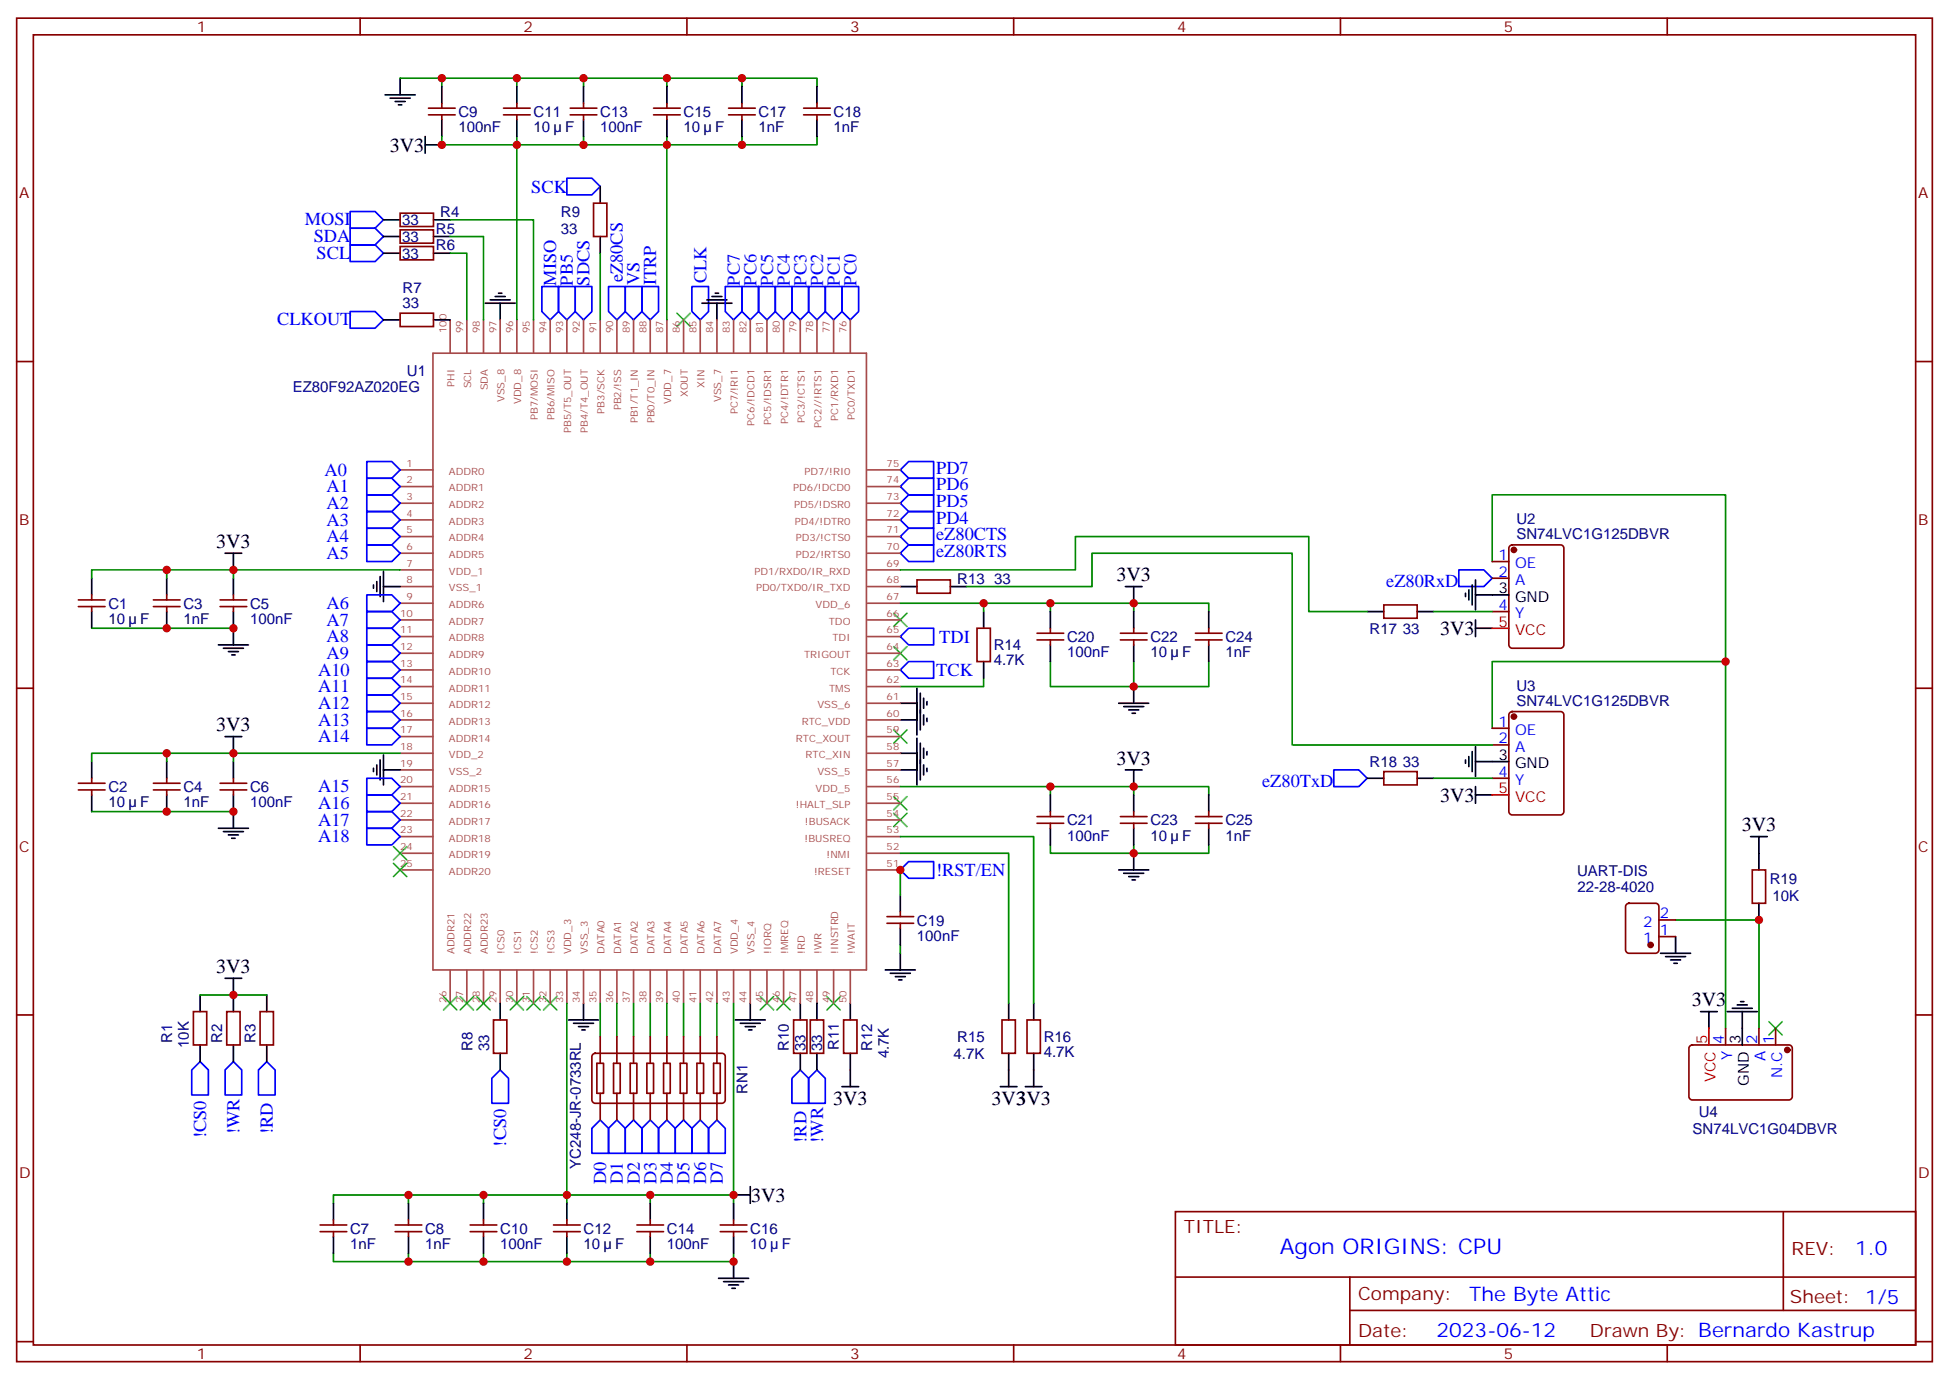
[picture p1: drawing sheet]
<svg xmlns="http://www.w3.org/2000/svg" width="412mm" height="292mm" viewBox="0 0 412 292" stroke-linecap="round" stroke-linejoin="round" font-family="sans-serif">
<g fill="none" stroke="#870000" stroke-width=".35">
<path d="M3.5 3.8h405.4v284.4h-405.4zM7.1 7.4h398.2v277.3h-398.2zM76.2 3.8v3.6M145.3 3.8v3.6M214.5 3.8v3.6M283.6 3.8v3.6M352.8 3.8v3.6M90.7 24.3h5.6M90.7 22.9h5.6M93.5 21.8v1.1M93.5 24.3v1.1M106.5 24.3h5.7"/>
<path d="M106.5 22.9h5.7M109.4 21.8v1.1M109.4 24.3v1.1M120.6 24.3h5.7M120.6 22.9h5.7M123.5 21.8v1.1M123.5 24.3v1.1M138.3 24.3h5.6M138.3 22.9h5.6M141.1 21.8v1.1M141.1 24.3v1.1M154.2 24.3h5.6"/>
<path d="M154.2 22.9h5.6M157 21.8v1.1M157 24.3v1.1M170 24.3h5.7M170 22.9h5.7M172.9 21.8v1.1M172.9 24.3v1.1M84.7 45.1h7v2.8h-7zM84.7 48.6h7v2.9h-7zM84.7 52.2h7v2.8h-7zM125.6 43h2.8v7.1h-2.8zM3.5 76.5h3.6"/>
<path d="M84.7 66.3h7v2.8h-7zM405.3 76.5h3.6M315.7 118.9h3.6M319.5 115.5l.5-.2h10.2a.71 .71 0 0 1 .7 .7v20.5a.76 .76 0 0 1-.7 .7h-10.2a.76 .76 0 0 1-.7-.7v-20.5zM16.6 128.4h5.6M16.6 127h5.6M19.4 125.9v1.1M19.4 128.4v1M32.5 128.4h5.6M32.5 127h5.6M35.3 125.9v1.1M35.3 128.4v1"/>
<path d="M46.6 128.4h5.6M46.6 127h5.6M49.4 125.9v1.1M49.4 128.4v1M194 122.7h7.1v2.9h-7.1zM206.7 133h2.8v7h-2.8zM219.4 135.4h5.7M219.4 134h5.7M222.2 133v1M222.2 135.4v1.1M237.1 135.4h5.6M237.1 134h5.6"/>
<path d="M239.9 133v1M239.9 135.4v1.1M252.9 135.4h5.7M252.9 134h5.7M255.8 133v1M255.8 135.4v1.1M292.8 128h7.1v2.8h-7.1zM315.7 122.4h3.6M315.7 129.4h3.6M3.5 145.7h3.6M315.7 154.1h3.6M315.7 157.7h3.6"/>
<path d="M319.5 150.8l.5-.2h10.2a.71 .71 0 0 1 .7 .7v20.5a.76 .76 0 0 1-.7 .7h-10.2a.76 .76 0 0 1-.7-.7v-20.5zM405.3 145.7h3.6M16.6 167.2h5.6M16.6 165.8h5.6M19.4 164.7v1.1M19.4 167.2v1M32.5 167.2h5.6M32.5 165.8h5.6M35.3 164.7v1.1M35.3 167.2v1M46.6 167.2h5.6M46.6 165.8h5.6"/>
<path d="M49.4 164.7v1.1M49.4 167.2v1M219.4 174.2h5.7M219.4 172.8h5.7M222.2 171.8v1M222.2 174.2v1.1M237.1 174.2h5.6M237.1 172.8h5.6M239.9 171.8v1M239.9 174.2v1.1M252.9 174.2h5.7M252.9 172.8h5.7"/>
<path d="M255.8 171.8v1M255.8 174.2v1.1M292.8 163.3h7.1v2.8h-7.1zM315.7 164.7h3.6M187.7 195.4h5.6M187.7 194h5.6M190.5 192.9v1.1M190.5 195.4v1.1M344.2 191.4l.5-.2h5.6a.71 .71 0 0 1 .7 .7v9.1a.76 .76 0 0 1-.7 .8h-5.6a.76 .76 0 0 1-.7-.8v-9.1zM351 198.2h3.5M351 194.7h3.5M370.8 184.1h2.8v7.1h-2.8z"/>
<path d="M3.5 214.8h3.6M40.9 214.1h2.8v7.1h-2.8zM48 214.1h2.8v7.1h-2.8zM55 214.1h2.9v7.1h-2.9zM104.4 215.9h2.8v7h-2.8zM127 219.4v5.6M130.5 219.4v5.6M134.1 219.4v5.6M137.6 219.4v5.6M141.1 219.4v5.6M144.6 219.4v5.6M148.2 219.4v5.6"/>
<path d="M151.7 219.4v5.6M167.9 215.9h2.8v7h-2.8zM171.4 215.9h2.9v7h-2.9zM178.5 215.9h2.8v7h-2.8zM212 215.9h2.8v7h-2.8zM217.3 215.9h2.8v7h-2.8zM365.1 217.6v3.6M372.2 217.6v3.6M375.7 217.6v3.6M405.3 214.8h3.6M125.5 223.1l.4-.2h26.9a.71 .71 0 0 1 .7 .7v9.2a.76 .76 0 0 1-.7 .7h-26.9a.76 .76 0 0 1-.7-.7v-9.2zM126.3 225h1.4v6.4h-1.4z"/>
<path d="M127 231.4v5.6M129.8 225h1.4v6.4h-1.4zM130.5 231.4v5.6M133.3 225h1.5v6.4h-1.5zM134.1 231.4v5.6M136.9 225h1.4v6.4h-1.4zM137.6 231.4v5.6M140.4 225h1.4v6.4h-1.4zM141.1 231.4v5.6M143.9 225h1.4v6.4h-1.4zM144.6 231.4v5.6M147.5 225h1.4v6.4h-1.4z"/>
<path d="M148.2 231.4v5.6M151 225h1.4v6.4h-1.4zM151.7 231.4v5.6M357.6 221.4l.5-.2h20.4a.71 .71 0 0 1 .7 .7v10.2a.76 .76 0 0 1-.7 .7h-20.4a.76 .76 0 0 1-.7-.7v-10.2zM67.7 259.3h5.7M70.6 258.2v1.1M83.6 259.3h5.7M86.4 258.2v1.1M99.5 259.3h5.6M102.3 258.2v1.1M117.1 259.3h5.7M119.9 258.2v1.1"/>
<path d="M134.8 259.3h5.6M137.6 258.2v1.1M152.4 259.3h5.6M155.2 258.2v1.1M248.7 256.4h156.6v28.3h-156.6zM377.3 256.5v20.8M67.7 260.7h5.7M70.6 260.7v1M83.6 260.7h5.7M86.4 260.7v1M99.5 260.7h5.6M102.3 260.7v1"/>
<path d="M117.1 260.7h5.7M119.9 260.7v1M134.8 260.7h5.6M137.6 260.7v1M152.4 260.7h5.6M155.2 260.7v1M248.7 270.3h156.5M285.6 277.3h119.6M285.6 270.3v14.1M3.5 284h3.6M76.2 284.7v3.5M145.3 284.7v3.5"/>
<path d="M214.5 284.7v3.5M283.6 284.7v3.5M352.8 284.7v3.5M405.3 284h3.6"/>
</g>
<g fill="none" stroke="#00f" stroke-width=".35">
<path d="M119.9 37.7h5.3l1.8 1.8-1.8 1.7h-5.3zM74.1 44.8h5.3l1.7 1.7-1.7 1.8h-5.3zM74.1 51.8h5.3l1.7 1.8-1.7 1.8h-5.3zM74.1 48.3h5.3l1.7 1.8-1.7 1.7h-5.3zM74.1 65.9h5.3l1.7 1.8-1.7 1.8h-5.3zM114.7 60.6h3.5v5.3l-1.8 1.8-1.7-1.8zM118.2 60.6h3.5v5.3l-1.8 1.8-1.7-1.8zM121.7 60.6h3.5v5.3l-1.7 1.8-1.8-1.8zM128.8 60.6h3.5v5.3l-1.8 1.8-1.7-1.8zM132.3 60.6h3.5v5.3l-1.7 1.8-1.8-1.8zM135.8 60.6h3.5v5.3l-1.7 1.8-1.8-1.8zM146.4 60.6h3.5v5.3l-1.7 1.8-1.8-1.8z"/>
<path d="M153.5 60.6h3.5v5.3l-1.8 1.8-1.7-1.8zM157 60.6h3.5v5.3l-1.8 1.8-1.7-1.8zM160.5 60.6h3.5v5.3l-1.7 1.8-1.8-1.8zM164 60.6h3.6v5.3l-1.8 1.8-1.8-1.8zM167.6 60.6h3.5v5.3l-1.8 1.8-1.7-1.8zM171.1 60.6h3.5v5.3l-1.7 1.8-1.8-1.8zM174.6 60.6h3.6v5.3l-1.8 1.8-1.8-1.8zM178.2 60.6h3.5v5.3l-1.8 1.8-1.7-1.8zM77.6 97.7h5.3l1.8 1.7-1.8 1.8h-5.3zM190.5 99.4l1.8-1.7h5.3v3.5h-5.3zM77.6 115.3h5.3l1.8 1.8-1.8 1.8h-5.3zM77.6 111.8h5.3l1.8 1.8-1.8 1.7h-5.3z"/>
<path d="M77.6 108.3h5.3l1.8 1.7-1.8 1.8h-5.3zM77.6 104.7h5.3l1.8 1.8-1.8 1.8h-5.3zM77.6 101.2h5.3l1.8 1.8-1.8 1.7h-5.3zM190.5 117.1l1.8-1.8h5.3v3.6h-5.3zM190.5 113.6l1.8-1.8h5.3v3.5h-5.3zM190.5 103l1.8-1.8h5.3v3.5h-5.3zM190.5 106.5l1.8-1.8h5.3v3.6h-5.3zM190.5 110l1.8-1.7h5.3v3.5h-5.3zM77.6 136.5h5.3l1.8 1.8-1.8 1.7h-5.3zM77.6 133h5.3l1.8 1.7-1.8 1.8h-5.3zM77.6 129.4h5.3l1.8 1.8-1.8 1.8h-5.3zM77.6 125.9h5.3l1.8 1.8-1.8 1.7h-5.3z"/>
<path d="M190.5 134.7l1.8-1.7h5.3v3.5h-5.3zM308.7 120.6h5.3l1.7 1.8-1.7 1.7h-5.3zM77.6 154.1h5.3l1.8 1.8-1.8 1.8h-5.3zM77.6 150.6h5.3l1.8 1.8-1.8 1.7h-5.3zM77.6 147.1h5.3l1.8 1.7-1.8 1.8h-5.3zM77.6 143.5h5.3l1.8 1.8-1.8 1.8h-5.3zM77.6 140h5.3l1.8 1.8-1.8 1.7h-5.3zM190.5 141.8l1.8-1.8h5.3v3.5h-5.3zM77.6 175.3h5.3l1.8 1.8-1.8 1.7h-5.3zM77.6 171.8h5.3l1.8 1.7-1.8 1.8h-5.3zM77.6 168.2h5.3l1.8 1.8-1.8 1.8h-5.3zM77.6 164.7h5.3l1.8 1.8-1.8 1.7h-5.3z"/>
<path d="M282.2 162.9h5.3l1.8 1.8-1.8 1.8h-5.3zM190.5 184.1l1.8-1.7h5.3v3.5h-5.3zM42.3 224.7l1.8 1.7v5.3h-3.5v-5.3zM49.4 224.7l1.8 1.7v5.3h-3.6v-5.3zM56.4 224.7l1.8 1.7v5.3h-3.5v-5.3zM105.8 226.4l1.8 1.8v5.3h-3.5v-5.3zM127 237l1.8 1.8v5.3h-3.6v-5.3zM130.5 237l1.8 1.8v5.3h-3.5v-5.3zM134.1 237l1.7 1.8v5.3h-3.5v-5.3zM137.6 237l1.7 1.8v5.3h-3.5v-5.3zM141.1 237l1.8 1.8v5.3h-3.6v-5.3zM144.6 237l1.8 1.8v5.3h-3.5v-5.3z"/>
<path d="M148.2 237l1.7 1.8v5.3h-3.5v-5.3zM151.7 237l1.8 1.8v5.3h-3.6v-5.3zM169.3 226.4l1.8 1.8v5.3h-3.5v-5.3zM172.9 226.4l1.7 1.8v5.3h-3.5v-5.3z"/>
</g>
<g fill="none" stroke="#3c3" stroke-width=".35">
<path d="M143.2 66.3l2.8 2.8M146 66.3l-2.8 2.8M189.1 129.8l2.8 2.8M189.1 136.8l2.8 2.9M191.9 129.8l-2.8 2.8M191.9 136.8l-2.8 2.9M189.1 154.5l2.8 2.8M191.9 154.5l-2.8 2.8M83.3 179.2l2.8 2.8M86.1 179.2l-2.8 2.8M189.1 172.1l2.8 2.8M189.1 168.6l2.8 2.8"/>
<path d="M191.9 172.1l-2.8 2.8M191.9 168.6l-2.8 2.8M83.3 182.7l2.8 2.8M86.1 182.7l-2.8 2.8M93.8 210.9l2.9 2.8M96.7 210.9l-2.9 2.8M97.4 210.9l2.8 2.8M100.2 210.9l-2.8 2.8M100.9 210.9l2.8 2.8M103.7 210.9l-2.8 2.8M107.9 210.9l2.9 2.8M110.8 210.9l-2.9 2.8"/>
<path d="M111.5 210.9l2.8 2.8M114.3 210.9l-2.8 2.8M115 210.9l2.8 2.8M117.8 210.9l-2.8 2.8M160.9 210.9l2.8 2.8M163.7 210.9l-2.8 2.8M164.4 210.9l2.8 2.8M167.2 210.9l-2.8 2.8M175 210.9l2.8 2.8M177.8 210.9l-2.8 2.8M374.3 216.2l2.8 2.8M377.1 216.2l-2.8 2.8"/>
</g>
<g fill="none" stroke="#008700" stroke-width=".35">
<path d="M84.7 16.5h8.8M109.4 16.5h-15.9v1.8M123.5 18.3v-1.8h17.6v1.8M123.5 16.5h-14.1v1.8M141.1 16.5h31.8v1.8M157 16.5v1.8M93.5 28.9v1.8h15.9v-1.8M123.5 28.9v1.8h-14.1v37M141.1 28.9v1.8h-17.6M157 28.9v1.8M172.9 28.9v1.8h-31.8v37M95.2 46.5h17.7v21.2"/>
<path d="M95.2 53.6h3.6v14.1M95.2 50.1h7.1v17.6M127 53.6v14.1M315.7 118.9v-14.2h49.4v112.9M19.4 133h30M35.3 120.6v1.8M49.4 120.6h-30v1.8M84.7 120.6h-35.3v1.8M190.5 120.6h37v-7h49.4v15.8h12.4M190.5 127.7h31.7M204.6 124.1h26.5v-7h42.3v40.6h42.3M208.1 127.7v1.7"/>
<path d="M222.2 129.4v-1.7h17.7v1.7M239.9 127.7h15.9v1.7M303.4 129.4h12.3M35.3 159.4v1.8M49.4 159.4h-30v1.8M84.7 159.4h-35.3v1.8M208.1 143.5v1.8h-17.6M222.2 140v5.3h17.7M239.9 140v5.3M255.8 140v5.3h-15.9M365.1 140h-49.4v14.1M19.4 171.8h30"/>
<path d="M190.5 177.1h28.2v35.2M190.5 166.5h31.7M222.2 168.2v-1.7h17.7v1.7M222.2 178.8v1.8h17.7M239.9 166.5h15.9v1.7M239.9 178.8v1.8M255.8 178.8v1.8h-15.9M303.4 164.7h12.3M190.5 180.6h22.9v31.7M190.5 184.1v5.3M190.5 200v1.8M354.5 194.7h17.7v22.9"/>
<path d="M42.3 210.6h14.1M119.9 212.3v40.6h17.7M127 212.3v7.1M130.5 212.3v7.1M134.1 212.3v7.1M137.6 212.3v7.1M141.1 212.3v7.1M144.6 212.3v7.1M148.2 212.3v7.1M151.7 212.3v7.1M155.2 212.3v40.6M86.4 252.9v1.8"/>
<path d="M102.3 254.7v-1.8h17.6v1.8M102.3 252.9h-31.7v1.8M137.6 254.7v-1.8h17.6v1.8M70.6 265.3v1.7h31.7M86.4 265.3v1.7M102.3 265.3v1.7h35.3M119.9 265.3v1.7M137.6 265.3v1.7h17.6v-1.7"/>
</g>
<g fill="none" stroke="#000" stroke-width=".35">
<path d="M84.7 16.5v3.6M93.5 18.3v3.5M109.4 18.3v3.5M123.5 18.3v3.5M141.1 18.3v3.5M157 18.3v3.5M172.9 18.3v3.5M81.5 20.1h6.3M82.5 20.8h4.3M83.6 21.5h2.1M84.3 22.2h.7M90 30.7h3.5"/>
<path d="M90 28.9v3.5M93.5 25.4v3.5M109.4 25.4v3.5M123.5 25.4v3.5M127 39.5v3.5M141.1 25.4v3.5M157 25.4v3.5M172.9 25.4v3.5M81.1 46.5h3.6M81.1 50.1h3.6M81.1 53.6h3.6M91.7 46.5h3.5"/>
<path d="M91.7 50.1h3.5M91.7 53.6h3.5M127 50.1v3.5M81.1 67.7h3.6M91.7 67.7h3.5M102.7 64.2h6.3M103.7 63.5h4.2M104.8 62.8h2.1M105.5 62.1h.7M105.8 64.2v3.5M148.5 64.2h6.4M149.6 63.5h4.2"/>
<path d="M150.6 62.8h2.2M151.3 62.1h.7M151.7 64.2v3.5M47.6 117.1h3.6M49.4 117.1v3.5M19.4 122.4v3.5M19.4 129.4v3.6M35.3 122.4v3.5M35.3 129.4v3.6M46.2 136.5h6.4M47.3 137.2h4.2M48.3 137.9h2.1"/>
<path d="M49 138.6h.7M49.4 122.4v3.5M49.4 129.4v7.1M79 123.8v.7M79.7 123.1v2.1M80.4 122v4.3M81.1 124.1h3.6M81.1 121v6.3M190.5 124.1h3.5M201.1 124.1h3.5M208.1 129.4v3.6M222.2 129.4v3.6"/>
<path d="M222.2 136.5v3.5M238.1 124.1h3.6M239.9 124.1v3.6M239.9 129.4v3.6M239.9 136.5v3.5M255.8 129.4v3.6M255.8 136.5v3.5M289.3 129.4h3.5M299.9 129.4h3.5M310.1 125.6v.7M310.8 124.8v2.2M311.5 123.8v4.2"/>
<path d="M312.2 122.7v6.4M312.2 131.2v3.5M312.2 125.9h7.1M312.2 133h3.5M47.6 155.9h3.6M49.4 155.9v3.5M81.1 159.8v6.3M190.5 148.8h3.5M190.5 159.4h3.5M190.5 152.4h3.5M194 145.7v9.8M194 156.2v9.9"/>
<path d="M194.7 146.7v7.8M194.7 157.3v7.8M195.4 147.8v2.1M195.4 151.3v2.1M195.4 158.4v2.1M196.1 148.5v.7M196.1 152v.7M196.1 159.1v.7M208.1 140v3.5M236.7 148.8h6.4M237.8 149.5h4.2M238.8 150.2h2.1"/>
<path d="M239.5 151h.7M239.9 145.3v3.5M311.5 159.1v4.2M312.2 158v6.4M19.4 161.2v3.5M19.4 168.2v3.6M35.3 161.2v3.5M35.3 168.2v3.6M46.2 175.3h6.4M47.3 176h4.2M48.3 176.7h2.1M49 177.4h.7"/>
<path d="M49.4 161.2v3.5M49.4 168.2v7.1M79 162.6v.7M79.7 161.9v2.1M80.4 160.8v4.3M81.1 162.9h3.6M190.5 162.9h3.5M195.4 161.9v2.1M196.1 162.6v.7M222.2 168.2v3.6M222.2 175.3v3.5M238.1 162.9h3.6"/>
<path d="M239.9 162.9v3.6M239.9 168.2v3.6M239.9 175.3v3.5M255.8 168.2v3.6M255.8 175.3v3.5M289.3 164.7h3.5M299.9 164.7h3.5M310.1 160.8v.7M310.8 160.1v2.1M312.2 168.2h3.5M312.2 166.5v3.5M312.2 161.2h7.1"/>
<path d="M370.4 177.1h3.5M372.2 177.1v7M190.5 189.4v3.5M190.5 196.5v3.5M236.7 184.1h6.4M237.8 184.8h4.2M238.8 185.5h2.1M239.5 186.2h.7M239.9 180.6v3.5M354.5 198.2v3.6M372.2 191.2v3.5M42.3 210.6v3.5"/>
<path d="M47.6 207h3.6M49.4 207v7.1M56.4 210.6v3.5M105.8 212.3v3.6M120.3 215.9h6.3M121.4 216.6h4.2M122.4 217.3h2.1M123.1 218h.7M123.5 212.3v3.6M155.6 215.9h6.3M156.6 216.6h4.3M157.7 217.3h2.1"/>
<path d="M158.4 218h.7M158.7 212.3v3.6M169.3 212.3v3.6M172.9 212.3v3.6M179.9 212.3v3.6M187.3 205.3h6.4M188.4 206h4.2M189.4 206.7h2.2M190.1 207.4h.8M190.5 201.8v3.5M213.4 212.3v3.6M218.7 212.3v3.6"/>
<path d="M351.4 201.8h6.3M352.4 202.5h4.3M353.5 203.2h2.1M354.2 203.9h.7M359.8 214.1h3.6M361.6 214.1v3.5M365.5 214.1h6.3M366.5 213.4h4.3M367.6 212.7h2.1M368.3 212h.7M368.7 214.1v7.1M42.3 221.2v3.5"/>
<path d="M49.4 221.2v3.5M56.4 221.2v3.5M105.8 222.9v3.5M169.3 222.9v3.5M172.9 222.9v3.5M178.2 230h3.5M179.9 222.9v7.1M211.7 230h3.5M213.4 222.9v7.1M217 230h3.5M218.7 222.9v7.1M70.6 254.7v3.5"/>
<path d="M86.4 254.7v3.5M102.3 254.7v3.5M119.9 254.7v3.5M137.6 254.7v3.5M155.2 254.7v3.5M155.2 252.9h3.5M158.7 251.1v3.6M70.6 261.7v3.6M86.4 261.7v3.6M102.3 261.7v3.6M119.9 261.7v3.6M137.6 261.7v3.6"/>
<path d="M152 270.5h6.4M153.1 271.3h4.2M154.2 272h2.1M154.9 272.7h.7M155.2 261.7v3.6M155.2 267v3.5"/>
</g>
<g fill="#870000" stroke="#870000" stroke-width=".35">
<circle cx="320.3" cy="151.7" r=".53"/>
<circle cx="320.3" cy="116.4" r=".53"/>
<circle cx="349.2" cy="200" r=".53"/>
<circle cx="378.2" cy="222.2" r=".53"/>
</g>
<path d="M315.7 133h3.6M315.7 168.2h3.6M361.6 217.6v3.6" fill="none" stroke="#f00" stroke-width=".35"/>
<g fill="none" stroke="#a64a4a" stroke-width=".35">
<path d="M91.6 74.8h91.7v130.5h-91.7zM95.2 67.7v6.9M98.8 67.7v6.9M102.3 67.7v6.9M105.8 67.7v6.9M109.4 67.7v6.9M112.9 67.7v6.9M116.4 67.7v6.9M119.9 67.7v6.9M123.5 67.7v6.9M127 67.7v6.9M130.5 67.7v6.9"/>
<path d="M134.1 67.7v6.9M137.6 67.7v6.9M141.1 67.7v6.9M144.6 67.7v6.9M148.2 67.7v6.9M151.7 67.7v6.9M155.2 67.7v6.9M158.7 67.7v6.9M162.3 67.7v6.9M165.8 67.7v6.9M169.3 67.7v6.9M172.9 67.7v6.9"/>
<path d="M176.4 67.7v6.9M179.9 67.7v6.9M84.7 99.4h6.9M183.6 99.4h6.9M84.7 103h6.9M84.7 106.5h6.9M84.7 110h6.9M84.7 113.6h6.9M84.7 117.1h6.9M183.6 103h6.9M183.6 106.5h6.9M183.6 110h6.9"/>
<path d="M183.6 113.6h6.9M183.6 117.1h6.9M84.7 120.6h6.9M84.7 124.1h6.9M84.7 127.7h6.9M84.7 131.2h6.9M84.7 134.7h6.9M84.7 138.3h6.9M183.6 120.6h6.9M183.6 124.1h6.9M183.6 127.7h6.9M183.6 131.2h6.9"/>
<path d="M183.6 134.7h6.9M183.6 138.3h6.9M84.7 141.8h6.9M84.7 145.3h6.9M84.7 148.8h6.9M84.7 152.4h6.9M84.7 155.9h6.9M84.7 159.4h6.9M183.6 141.8h6.9M183.6 145.3h6.9M183.6 148.8h6.9M183.6 152.4h6.9"/>
<path d="M183.6 155.9h6.9M183.6 159.4h6.9M84.7 162.9h6.9M84.7 166.5h6.9M84.7 170h6.9M84.7 173.5h6.9M84.7 177.1h6.9M183.6 162.9h6.9M183.6 166.5h6.9M183.6 170h6.9M183.6 173.5h6.9M183.6 177.1h6.9"/>
<path d="M84.7 180.6h6.9M84.7 184.1h6.9M183.6 180.6h6.9M183.6 184.1h6.9M95.2 205.4v6.9M98.8 205.4v6.9M102.3 205.4v6.9M105.8 205.4v6.9M109.4 205.4v6.9M112.9 205.4v6.9M116.4 205.4v6.9M119.9 205.4v6.9"/>
<path d="M123.5 205.4v6.9M127 205.4v6.9M130.5 205.4v6.9M134.1 205.4v6.9M137.6 205.4v6.9M141.1 205.4v6.9M144.6 205.4v6.9M148.2 205.4v6.9M151.7 205.4v6.9M155.2 205.4v6.9M158.7 205.4v6.9M162.3 205.4v6.9"/>
<path d="M165.8 205.4v6.9M169.3 205.4v6.9M172.9 205.4v6.9M176.4 205.4v6.9M179.9 205.4v6.9"/>
</g>
<g fill="#c00">
<circle cx="239.9" cy="180.6" r=".88"/>
<circle cx="239.9" cy="166.5" r=".88"/>
<circle cx="222.3" cy="166.5" r=".88"/>
<circle cx="239.9" cy="127.7" r=".88"/>
<circle cx="119.9" cy="252.9" r=".88"/>
<circle cx="155.2" cy="267" r=".88"/>
<circle cx="123.5" cy="16.5" r=".88"/>
<circle cx="137.6" cy="267" r=".88"/>
<circle cx="119.9" cy="267" r=".88"/>
<circle cx="239.9" cy="145.3" r=".88"/>
<circle cx="141.1" cy="16.5" r=".88"/>
<circle cx="157" cy="16.5" r=".88"/>
<circle cx="157" cy="30.7" r=".88"/>
<circle cx="102.3" cy="252.9" r=".88"/>
<circle cx="102.3" cy="267" r=".88"/>
<circle cx="86.4" cy="267" r=".88"/>
<circle cx="86.4" cy="252.9" r=".88"/>
<circle cx="109.4" cy="16.5" r=".88"/>
<circle cx="93.5" cy="16.5" r=".88"/>
<circle cx="190.5" cy="184.1" r=".88"/>
<circle cx="137.6" cy="252.9" r=".88"/>
<circle cx="155.2" cy="252.9" r=".88"/>
<circle cx="365.1" cy="140" r=".88"/>
<circle cx="372.2" cy="194.7" r=".88"/>
<circle cx="123.5" cy="30.7" r=".88"/>
<circle cx="141.1" cy="30.7" r=".88"/>
<circle cx="93.5" cy="30.7" r=".88"/>
<circle cx="109.4" cy="30.7" r=".88"/>
<circle cx="49.4" cy="210.6" r=".88"/>
<circle cx="222.3" cy="127.7" r=".88"/>
<circle cx="208.1" cy="127.7" r=".88"/>
<circle cx="49.4" cy="120.6" r=".88"/>
<circle cx="49.4" cy="159.4" r=".88"/>
<circle cx="49.4" cy="133" r=".88"/>
<circle cx="35.3" cy="133" r=".88"/>
<circle cx="35.3" cy="120.6" r=".88"/>
<circle cx="49.4" cy="171.8" r=".88"/>
<circle cx="35.3" cy="171.8" r=".88"/>
<circle cx="35.3" cy="159.4" r=".88"/>
</g>
<text font-size="4.6" fill="#00f" x="270.8" y="265.5">Agon ORIGINS: CPU</text>
<g font-size="4.2">
<text x="82.5" y="32.1">3V3</text>
<text x="45.7" y="116">3V3</text>
<text x="236.2" y="123">3V3</text>
<text x="304.7" y="134.4">3V3</text>
<text x="45.7" y="154.8">3V3</text>
<text x="236.2" y="161.8">3V3</text>
<text x="304.7" y="169.7">3V3</text>
<text x="368.5" y="175.9">3V3</text>
<text x="45.7" y="206">3V3</text>
<text x="357.9" y="213">3V3</text>
<text x="176.3" y="233.9">3V3</text>
<text x="209.8" y="233.9">3V3</text>
<text x="215.1" y="233.9">3V3</text>
<text x="158.9" y="254.3">3V3</text>
</g>
<g font-size="4.2" fill="#00f">
<text x="392.5" y="265.7">1.0</text>
<text x="310.9" y="275.3">The Byte Attic</text>
<text x="304" y="283.1">2023-06-12</text>
</g>
<g font-size="3.9" fill="#00f">
<text x="112.4" y="40.8">SCK</text>
<text x="64.5" y="47.7">MOSI</text>
<text x="66.4" y="51.2">SDA</text>
<text x="67" y="54.7">SCL</text>
<text x="131.8" y="59.8" transform="rotate(-90 131.8 59.8)">eZ80CS</text>
<text x="149.5" y="60" transform="rotate(-90 149.5 60)">CLK</text>
<text x="117.7" y="60.5" transform="rotate(-90 117.7 60.5)">MISO</text>
<text x="121.2" y="60.5" transform="rotate(-90 121.2 60.5)">PB5</text>
<text x="124.8" y="60.5" transform="rotate(-90 124.8 60.5)">SDCS</text>
<text x="135.3" y="60.4" transform="rotate(-90 135.3 60.4)">VS</text>
<text x="138.9" y="60.4" transform="rotate(-90 138.9 60.4)">ITRP</text>
<text x="156.5" y="60.5" transform="rotate(-90 156.5 60.5)">PC7</text>
<text x="160" y="60.5" transform="rotate(-90 160 60.5)">PC6</text>
<text x="163.6" y="60.5" transform="rotate(-90 163.6 60.5)">PC5</text>
<text x="167.1" y="60.5" transform="rotate(-90 167.1 60.5)">PC4</text>
<text x="170.6" y="60.5" transform="rotate(-90 170.6 60.5)">PC3</text>
<text x="174.2" y="60.5" transform="rotate(-90 174.2 60.5)">PC2</text>
<text x="177.7" y="60.5" transform="rotate(-90 177.7 60.5)">PC1</text>
<text x="181.2" y="60.5" transform="rotate(-90 181.2 60.5)">PC0</text>
<text x="58.6" y="68.8">CLKOUT</text>
<text x="68.7" y="100.7">A0</text>
<text x="198.1" y="100.3">PD7</text>
<text x="69.1" y="107.7">A2</text>
<text x="69.1" y="104.2">A1</text>
<text x="198.1" y="103.8">PD6</text>
<text x="198.1" y="107.3">PD5</text>
<text x="69.1" y="111.2">A3</text>
<text x="198.1" y="110.9">PD4</text>
<text x="69.1" y="118.3">A5</text>
<text x="69.1" y="114.8">A4</text>
<text x="198.1" y="117.9">eZ80RTS</text>
<text x="198.1" y="114.4">eZ80CTS</text>
<text x="293.3" y="124.1">eZ80RxD</text>
<text x="69.1" y="128.9">A6</text>
<text x="69.1" y="135.9">A8</text>
<text x="69.1" y="132.4">A7</text>
<text x="198.8" y="136">TDI</text>
<text x="67.3" y="143">A10</text>
<text x="69.1" y="139.5">A9</text>
<text x="198.1" y="143.1">TCK</text>
<text x="67.3" y="146.5">A11</text>
<text x="67.3" y="153.6">A13</text>
<text x="67.3" y="150.1">A12</text>
<text x="67.3" y="157.1">A14</text>
<text x="67.3" y="167.7">A15</text>
<text x="267.1" y="166.5">eZ80TxD</text>
<text x="67.3" y="171.2">A16</text>
<text x="67.3" y="178.3">A18</text>
<text x="67.3" y="174.7">A17</text>
<text x="198.1" y="185.4">!RST/EN</text>
<text x="43.6" y="240.9" transform="rotate(-90 43.6 240.9)">!CS0</text>
<text x="50.7" y="240.1" transform="rotate(-90 50.7 240.1)">!WR</text>
<text x="57.7" y="240.1" transform="rotate(-90 57.7 240.1)">!RD</text>
<text x="107.1" y="242.7" transform="rotate(-90 107.1 242.7)">!CS0</text>
<text x="170.6" y="241.9" transform="rotate(-90 170.6 241.9)">!RD</text>
<text x="174.2" y="241.9" transform="rotate(-90 174.2 241.9)">!WR</text>
<text x="128.3" y="250.7" transform="rotate(-90 128.3 250.7)">D0</text>
<text x="131.8" y="250.7" transform="rotate(-90 131.8 250.7)">D1</text>
<text x="135.4" y="250.7" transform="rotate(-90 135.4 250.7)">D2</text>
<text x="138.9" y="250.7" transform="rotate(-90 138.9 250.7)">D3</text>
<text x="142.4" y="250.7" transform="rotate(-90 142.4 250.7)">D4</text>
<text x="145.9" y="250.7" transform="rotate(-90 145.9 250.7)">D5</text>
<text x="149.5" y="250.7" transform="rotate(-90 149.5 250.7)">D6</text>
<text x="153" y="250.7" transform="rotate(-90 153 250.7)">D7</text>
</g>
<g font-size="3.9" fill="#800">
<text x="250.5" y="261">TITLE:</text>
<text x="379.1" y="265.7">REV:</text>
<text x="287.4" y="275.2">Company:</text>
<text x="378.7" y="275.8">Sheet: 1/5</text>
<text x="287.4" y="282.9">Date:</text>
<text x="336.4" y="283">Drawn By: Bernardo Kastrup</text>
</g>
<g font-size="3.2" fill="#800">
<text x="41.6" y="6.8">1</text>
<text x="110.8" y="6.8">2</text>
<text x="179.9" y="6.8">3</text>
<text x="249.1" y="6.8">4</text>
<text x="318.2" y="6.8">5</text>
<text x="4.1" y="41.9">A</text>
<text x="405.9" y="41.9">A</text>
<text x="4.1" y="111.1">B</text>
<text x="405.9" y="111.1">B</text>
<text x="4.1" y="180.2">C</text>
<text x="405.9" y="180.2">C</text>
<text x="4.1" y="249.4">D</text>
<text x="405.9" y="249.4">D</text>
<text x="41.6" y="287.7">1</text>
<text x="110.8" y="287.7">2</text>
<text x="179.9" y="287.7">3</text>
<text x="249.1" y="287.7">4</text>
<text x="318.2" y="287.7">5</text>
</g>
<g font-size="3.2" fill="#000080">
<text x="97" y="28">100nF</text>
<text x="97" y="24.8">C9</text>
<text x="112.9" y="28">10</text>
<text x="112.9" y="24.8">C11</text>
<text x="119.6" y="28">F</text>
<text x="127" y="28">100nF</text>
<text x="127" y="24.8">C13</text>
<text x="144.6" y="28">10</text>
<text x="144.6" y="24.8">C15</text>
<text x="151.3" y="28">F</text>
<text x="160.5" y="28">1nF</text>
<text x="160.5" y="24.8">C17</text>
<text x="176.4" y="28">1nF</text>
<text x="176.4" y="24.8">C18</text>
<text x="85.1" y="47.7">33</text>
<text x="93.1" y="46">R4</text>
<text x="118.7" y="45.9">R9</text>
<text x="85.1" y="51.2">33</text>
<text x="92.2" y="49.4">R5</text>
<text x="92.2" y="53">R6</text>
<text x="118.6" y="49.4">33</text>
<text x="85.1" y="54.7">33</text>
<text x="85.2" y="65.2">33</text>
<text x="85.2" y="62.1">R7</text>
<text x="61.9" y="83">EZ80F92AZ020EG</text>
<text x="86.1" y="79.5">U1</text>
<text x="320.9" y="111">U2</text>
<text x="320.9" y="114.1">SN74LVC1G125DBVR</text>
<text x="202.6" y="123.5">R13</text>
<text x="210.4" y="123.6">33</text>
<text x="22.9" y="128.8">C1</text>
<text x="38.8" y="128.8">C3</text>
<text x="52.9" y="128.8">C5</text>
<text x="22.9" y="132">10</text>
<text x="29.6" y="132">F</text>
<text x="38.8" y="132">1nF</text>
<text x="52.9" y="132">100nF</text>
<text x="210.3" y="137.7">R14</text>
<text x="225.8" y="135.9">C20</text>
<text x="243.4" y="135.9">C22</text>
<text x="259.3" y="135.9">C24</text>
<text x="289.8" y="134.2">R17</text>
<text x="296.8" y="134.1">33</text>
<text x="210.3" y="140.8">4.7K</text>
<text x="225.8" y="139.1">100nF</text>
<text x="243.4" y="139.1">10</text>
<text x="250.1" y="139.1">F</text>
<text x="259.3" y="139.1">1nF</text>
<text x="320.9" y="149.4">SN74LVC1G125DBVR</text>
<text x="320.9" y="146.2">U3</text>
<text x="22.9" y="167.7">C2</text>
<text x="38.8" y="167.7">C4</text>
<text x="52.9" y="167.7">C6</text>
<text x="289.8" y="162.4">R18</text>
<text x="296.8" y="162.4">33</text>
<text x="22.9" y="170.8">10</text>
<text x="29.6" y="170.8">F</text>
<text x="38.8" y="170.8">1nF</text>
<text x="52.9" y="170.8">100nF</text>
<text x="225.8" y="177.9">100nF</text>
<text x="225.8" y="174.7">C21</text>
<text x="243.4" y="177.9">10</text>
<text x="243.4" y="174.7">C23</text>
<text x="250.1" y="177.9">F</text>
<text x="259.3" y="177.9">1nF</text>
<text x="259.3" y="174.7">C25</text>
<text x="333.7" y="185.3">UART-DIS</text>
<text x="333.8" y="188.8">22-28-4020</text>
<text x="374.5" y="187.1">R19</text>
<text x="375.1" y="190.6">10K</text>
<text x="194" y="195.9">C19</text>
<text x="194" y="199.1">100nF</text>
<text x="36.4" y="220.6" transform="rotate(-90 36.4 220.6)">R1</text>
<text x="39.9" y="221.8" transform="rotate(-90 39.9 221.8)">10K</text>
<text x="47" y="220.7" transform="rotate(-90 47 220.7)">R2</text>
<text x="54.1" y="220.6" transform="rotate(-90 54.1 220.6)">R3</text>
<text x="202.6" y="220.6">R15</text>
<text x="220.8" y="220.6">R16</text>
<text x="100" y="222.4" transform="rotate(-90 100 222.4)">R8</text>
<text x="103.5" y="222.5" transform="rotate(-90 103.5 222.5)">33</text>
<text x="166.9" y="222.4" transform="rotate(-90 166.9 222.4)">R10</text>
<text x="170.5" y="222.5" transform="rotate(-90 170.5 222.5)">33</text>
<text x="174" y="222.5" transform="rotate(-90 174 222.5)">33</text>
<text x="177.5" y="222.3" transform="rotate(-90 177.5 222.3)">R11</text>
<text x="184.6" y="222.4" transform="rotate(-90 184.6 222.4)">R12</text>
<text x="188.1" y="224" transform="rotate(-90 188.1 224)">4.7K</text>
<text x="201.8" y="224.1">4.7K</text>
<text x="220.8" y="223.6">4.7K</text>
<text x="158.2" y="231.5" transform="rotate(-90 158.2 231.5)">RN1</text>
<text x="358.1" y="240">SN74LVC1G04DBVR</text>
<text x="359.4" y="236.4">U4</text>
<text x="122.9" y="247.4" transform="rotate(-90 122.9 247.4)">YC248-JR-0733RL</text>
<text x="74.1" y="261.1">C7</text>
<text x="90" y="261.1">C8</text>
<text x="105.8" y="261.1">C10</text>
<text x="123.5" y="261.1">C12</text>
<text x="141.1" y="261.1">C14</text>
<text x="158.7" y="261.1">C16</text>
<text x="74.1" y="264.3">1nF</text>
<text x="90" y="264.3">1nF</text>
<text x="105.8" y="264.3">100nF</text>
<text x="123.5" y="264.3">10</text>
<text x="130.2" y="264.3">F</text>
<text x="141.1" y="264.3">100nF</text>
<text x="158.7" y="264.3">10</text>
<text x="165.5" y="264.3">F</text>
</g>
<g font-size="3.2" fill="#00f">
<text x="317.1" y="118.5">1</text>
<text x="317.1" y="122">2</text>
<text x="320.6" y="120.3">OE</text>
<text x="320.6" y="123.8">A</text>
<text x="317.1" y="129.1">4</text>
<text x="320.6" y="130.8">Y</text>
<text x="317.1" y="153.8">1</text>
<text x="320.6" y="155.5">OE</text>
<text x="317.1" y="157.3">2</text>
<text x="320.6" y="159.1">A</text>
<text x="317.1" y="164.4">4</text>
<text x="320.6" y="166.1">Y</text>
<text x="347.7" y="196.1">2</text>
<text x="351.2" y="197.9">1</text>
<text x="351.2" y="194.3">2</text>
<text x="347.7" y="199.6">1</text>
<text x="364.8" y="221" transform="rotate(-90 364.8 221)">4</text>
<text x="371.8" y="221" transform="rotate(-90 371.8 221)">2</text>
<text x="375.4" y="221" transform="rotate(-90 375.4 221)">1</text>
<text x="366.5" y="224.4" transform="rotate(-90 366.5 224.4)">Y</text>
<text x="373.6" y="224.6" transform="rotate(-90 373.6 224.6)">A</text>
<text x="377.1" y="228.2" transform="rotate(-90 377.1 228.2)">N.C</text>
</g>
<g font-size="3.2">
<text x="317.1" y="125.6">3</text>
<text x="320.6" y="127.3">GND</text>
<text x="317.1" y="160.8">3</text>
<text x="320.6" y="162.6">GND</text>
<text x="368.3" y="221" transform="rotate(-90 368.3 221)">3</text>
<text x="370.1" y="229.7" transform="rotate(-90 370.1 229.7)">GND</text>
</g>
<g font-size="3.2" fill="#f00">
<text x="317.1" y="132.6">5</text>
<text x="320.6" y="134.4">VCC</text>
<text x="317.1" y="167.9">5</text>
<text x="320.6" y="169.7">VCC</text>
<text x="361.2" y="221" transform="rotate(-90 361.2 221)">5</text>
<text x="363" y="229.1" transform="rotate(-90 363 229.1)">VCC</text>
</g>
<g font-size="2.1" fill="#a54b4b">
<text x="94.4" y="70.5" transform="rotate(-90 94.4 70.5)">100</text>
<text x="98" y="70.5" transform="rotate(-90 98 70.5)">99</text>
<text x="101.5" y="70.5" transform="rotate(-90 101.5 70.5)">98</text>
<text x="105" y="70.5" transform="rotate(-90 105 70.5)">97</text>
<text x="108.6" y="70.5" transform="rotate(-90 108.6 70.5)">96</text>
<text x="112.1" y="70.5" transform="rotate(-90 112.1 70.5)">95</text>
<text x="115.6" y="70.5" transform="rotate(-90 115.6 70.5)">94</text>
<text x="119.1" y="70.5" transform="rotate(-90 119.1 70.5)">93</text>
<text x="122.7" y="70.5" transform="rotate(-90 122.7 70.5)">92</text>
<text x="126.2" y="70.5" transform="rotate(-90 126.2 70.5)">91</text>
<text x="129.7" y="70.5" transform="rotate(-90 129.7 70.5)">90</text>
<text x="133.3" y="70.5" transform="rotate(-90 133.3 70.5)">89</text>
<text x="136.8" y="70.5" transform="rotate(-90 136.8 70.5)">88</text>
<text x="140.3" y="70.5" transform="rotate(-90 140.3 70.5)">87</text>
<text x="143.8" y="70.5" transform="rotate(-90 143.8 70.5)">86</text>
<text x="147.4" y="70.5" transform="rotate(-90 147.4 70.5)">85</text>
<text x="150.9" y="70.5" transform="rotate(-90 150.9 70.5)">84</text>
<text x="154.4" y="70.5" transform="rotate(-90 154.4 70.5)">83</text>
<text x="157.9" y="70.5" transform="rotate(-90 157.9 70.5)">82</text>
<text x="161.5" y="70.5" transform="rotate(-90 161.5 70.5)">81</text>
<text x="165" y="70.5" transform="rotate(-90 165 70.5)">80</text>
<text x="168.5" y="70.5" transform="rotate(-90 168.5 70.5)">79</text>
<text x="172.1" y="70.5" transform="rotate(-90 172.1 70.5)">78</text>
<text x="175.6" y="70.5" transform="rotate(-90 175.6 70.5)">77</text>
<text x="179.1" y="70.5" transform="rotate(-90 179.1 70.5)">76</text>
<text x="96.2" y="81.9" transform="rotate(-90 96.2 81.9)">PHI</text>
<text x="99.7" y="82.2" transform="rotate(-90 99.7 82.2)">SCL</text>
<text x="103.2" y="82.6" transform="rotate(-90 103.2 82.6)">SDA</text>
<text x="149.1" y="82" transform="rotate(-90 149.1 82)">XIN</text>
<text x="106.8" y="85.1" transform="rotate(-90 106.8 85.1)">VSS_8</text>
<text x="110.3" y="85.5" transform="rotate(-90 110.3 85.5)">VDD_8</text>
<text x="113.8" y="88.9" transform="rotate(-90 113.8 88.9)">PB7/MOSI</text>
<text x="117.3" y="88.9" transform="rotate(-90 117.3 88.9)">PB6/MISO</text>
<text x="127.9" y="87.5" transform="rotate(-90 127.9 87.5)">PB3/SCK</text>
<text x="131.5" y="86.9" transform="rotate(-90 131.5 86.9)">PB2/!SS</text>
<text x="135" y="89.6" transform="rotate(-90 135 89.6)">PB1/T1_IN</text>
<text x="138.5" y="89.6" transform="rotate(-90 138.5 89.6)">PB0/T0_IN</text>
<text x="142" y="85.5" transform="rotate(-90 142 85.5)">VDD_7</text>
<text x="145.6" y="84.1" transform="rotate(-90 145.6 84.1)">XOUT</text>
<text x="152.6" y="85.1" transform="rotate(-90 152.6 85.1)">VSS_7</text>
<text x="156.2" y="87.7" transform="rotate(-90 156.2 87.7)">PC7/!RI1</text>
<text x="163.2" y="89.9" transform="rotate(-90 163.2 89.9)">PC5/!DSR1</text>
<text x="166.7" y="89.8" transform="rotate(-90 166.7 89.8)">PC4/!DTR1</text>
<text x="170.3" y="89.6" transform="rotate(-90 170.3 89.6)">PC3/!CTS1</text>
<text x="177.3" y="89.1" transform="rotate(-90 177.3 89.1)">PC1/RXD1</text>
<text x="180.8" y="88.9" transform="rotate(-90 180.8 88.9)">PC0/TXD1</text>
<text x="120.9" y="91.7" transform="rotate(-90 120.9 91.7)">PB5/T5_OUT</text>
<text x="124.4" y="91.7" transform="rotate(-90 124.4 91.7)">PB4/T4_OUT</text>
<text x="159.7" y="90.1" transform="rotate(-90 159.7 90.1)">PC6/!DCD1</text>
<text x="173.8" y="90.5" transform="rotate(-90 173.8 90.5)">PC2//!RTS1</text>
<text x="86" y="98.8">1</text>
<text x="95" y="100.5">ADDR0</text>
<text x="170.2" y="100.5">PD7/!RI0</text>
<text x="187.6" y="98.8">75</text>
<text x="86" y="102.3">2</text>
<text x="86" y="105.8">3</text>
<text x="95" y="104">ADDR1</text>
<text x="95" y="107.5">ADDR2</text>
<text x="167.8" y="104">PD6/!DCD0</text>
<text x="168" y="107.5">PD5/!DSR0</text>
<text x="187.6" y="102.3">74</text>
<text x="187.6" y="105.8">73</text>
<text x="86" y="109.3">4</text>
<text x="86" y="112.9">5</text>
<text x="95" y="111.1">ADDR3</text>
<text x="168.2" y="111.1">PD4/!DTR0</text>
<text x="187.6" y="109.3">72</text>
<text x="187.6" y="112.9">71</text>
<text x="86" y="116.4">6</text>
<text x="86" y="119.9">7</text>
<text x="95" y="114.6">ADDR4</text>
<text x="95" y="118.1">ADDR5</text>
<text x="168.4" y="114.6">PD3/!CTS0</text>
<text x="168.4" y="118.1">PD2/!RTS0</text>
<text x="187.6" y="116.4">70</text>
<text x="187.6" y="119.9">69</text>
<text x="86" y="123.4">8</text>
<text x="95" y="121.7">VDD_1</text>
<text x="95" y="125.2">VSS_1</text>
<text x="159.6" y="121.7">PD1/RXD0/IR_RXD</text>
<text x="160" y="125.2">PD0/TXD0/IR_TXD</text>
<text x="187.6" y="123.4">68</text>
<text x="84.6" y="130.5">10</text>
<text x="86" y="127">9</text>
<text x="95" y="128.7">ADDR6</text>
<text x="172.6" y="128.7">VDD_6</text>
<text x="187.6" y="127">67</text>
<text x="187.6" y="130.5">66</text>
<text x="84.6" y="134">11</text>
<text x="84.6" y="137.6">12</text>
<text x="95" y="132.2">ADDR7</text>
<text x="95" y="135.8">ADDR8</text>
<text x="175.4" y="132.2">TDO</text>
<text x="176.1" y="135.8">TDI</text>
<text x="187.6" y="134">65</text>
<text x="187.6" y="137.6">64</text>
<text x="84.6" y="141.1">13</text>
<text x="95" y="139.3">ADDR9</text>
<text x="95" y="142.8">ADDR10</text>
<text x="170.2" y="139.3">TRIGOUT</text>
<text x="175.7" y="142.8">TCK</text>
<text x="187.6" y="141.1">63</text>
<text x="84.6" y="144.6">14</text>
<text x="84.6" y="148.1">15</text>
<text x="95" y="146.3">ADDR11</text>
<text x="95" y="149.9">ADDR12</text>
<text x="172.9" y="149.9">VSS_6</text>
<text x="175.4" y="146.3">TMS</text>
<text x="187.6" y="144.6">62</text>
<text x="187.6" y="148.1">61</text>
<text x="84.6" y="151.7">16</text>
<text x="84.6" y="155.2">17</text>
<text x="95" y="153.4">ADDR13</text>
<text x="169.7" y="153.4">RTC_VDD</text>
<text x="187.6" y="151.7">60</text>
<text x="187.6" y="155.2">59</text>
<text x="84.6" y="158.7">18</text>
<text x="95" y="156.9">ADDR14</text>
<text x="95" y="160.5">VDD_2</text>
<text x="168.4" y="156.9">RTC_XOUT</text>
<text x="170.5" y="160.5">RTC_XIN</text>
<text x="187.6" y="158.7">58</text>
<text x="84.6" y="162.3">19</text>
<text x="84.6" y="165.8">20</text>
<text x="95" y="164">VSS_2</text>
<text x="95" y="167.5">ADDR15</text>
<text x="172.6" y="167.5">VDD_5</text>
<text x="172.9" y="164">VSS_5</text>
<text x="187.6" y="162.3">57</text>
<text x="187.6" y="165.8">56</text>
<text x="84.6" y="169.3">21</text>
<text x="84.6" y="172.8">22</text>
<text x="95" y="171">ADDR16</text>
<text x="168.4" y="171">!HALT_SLP</text>
<text x="187.6" y="169.3">55</text>
<text x="187.6" y="172.8">54</text>
<text x="84.6" y="176.4">23</text>
<text x="84.6" y="179.9">24</text>
<text x="95" y="174.6">ADDR17</text>
<text x="95" y="178.1">ADDR18</text>
<text x="170.2" y="178.1">!BUSREQ</text>
<text x="170.3" y="174.6">!BUSACK</text>
<text x="187.6" y="176.4">53</text>
<text x="187.6" y="179.9">52</text>
<text x="84.6" y="183.4">25</text>
<text x="95" y="181.6">ADDR19</text>
<text x="95" y="185.2">ADDR20</text>
<text x="172.2" y="185.2">!RESET</text>
<text x="174.9" y="181.6">!NMI</text>
<text x="187.6" y="183.4">51</text>
<text x="96.2" y="201.9" transform="rotate(-90 96.2 201.9)">ADDR21</text>
<text x="99.7" y="201.9" transform="rotate(-90 99.7 201.9)">ADDR22</text>
<text x="103.2" y="201.9" transform="rotate(-90 103.2 201.9)">ADDR23</text>
<text x="106.8" y="201.9" transform="rotate(-90 106.8 201.9)">!CS0</text>
<text x="110.3" y="201.9" transform="rotate(-90 110.3 201.9)">!CS1</text>
<text x="113.8" y="201.9" transform="rotate(-90 113.8 201.9)">!CS2</text>
<text x="117.3" y="201.9" transform="rotate(-90 117.3 201.9)">!CS3</text>
<text x="120.9" y="201.9" transform="rotate(-90 120.9 201.9)">VDD_3</text>
<text x="124.4" y="201.9" transform="rotate(-90 124.4 201.9)">VSS_3</text>
<text x="127.9" y="201.9" transform="rotate(-90 127.9 201.9)">DATA0</text>
<text x="131.5" y="201.9" transform="rotate(-90 131.5 201.9)">DATA1</text>
<text x="135" y="201.9" transform="rotate(-90 135 201.9)">DATA2</text>
<text x="138.5" y="201.9" transform="rotate(-90 138.5 201.9)">DATA3</text>
<text x="142" y="201.9" transform="rotate(-90 142 201.9)">DATA4</text>
<text x="145.6" y="201.9" transform="rotate(-90 145.6 201.9)">DATA5</text>
<text x="149.1" y="201.9" transform="rotate(-90 149.1 201.9)">DATA6</text>
<text x="152.6" y="201.9" transform="rotate(-90 152.6 201.9)">DATA7</text>
<text x="156.2" y="201.9" transform="rotate(-90 156.2 201.9)">VDD_4</text>
<text x="159.7" y="201.9" transform="rotate(-90 159.7 201.9)">VSS_4</text>
<text x="163.2" y="201.9" transform="rotate(-90 163.2 201.9)">!IORQ</text>
<text x="166.7" y="201.9" transform="rotate(-90 166.7 201.9)">!MREQ</text>
<text x="170.3" y="201.9" transform="rotate(-90 170.3 201.9)">!RD</text>
<text x="173.8" y="201.9" transform="rotate(-90 173.8 201.9)">!WR</text>
<text x="177.3" y="201.9" transform="rotate(-90 177.3 201.9)">!INSTRD</text>
<text x="180.8" y="201.9" transform="rotate(-90 180.8 201.9)">!WAIT</text>
<text x="94.4" y="212.2" transform="rotate(-90 94.4 212.2)">26</text>
<text x="98" y="212.2" transform="rotate(-90 98 212.2)">27</text>
<text x="101.5" y="212.2" transform="rotate(-90 101.5 212.2)">28</text>
<text x="105" y="212.2" transform="rotate(-90 105 212.2)">29</text>
<text x="108.6" y="212.2" transform="rotate(-90 108.6 212.2)">30</text>
<text x="112.1" y="212.2" transform="rotate(-90 112.1 212.2)">31</text>
<text x="115.6" y="212.2" transform="rotate(-90 115.6 212.2)">32</text>
<text x="119.1" y="212.2" transform="rotate(-90 119.1 212.2)">33</text>
<text x="122.7" y="212.2" transform="rotate(-90 122.7 212.2)">34</text>
<text x="126.2" y="212.2" transform="rotate(-90 126.2 212.2)">35</text>
<text x="129.7" y="212.2" transform="rotate(-90 129.7 212.2)">36</text>
<text x="133.3" y="212.2" transform="rotate(-90 133.3 212.2)">37</text>
<text x="136.8" y="212.2" transform="rotate(-90 136.8 212.2)">38</text>
<text x="140.3" y="212.2" transform="rotate(-90 140.3 212.2)">39</text>
<text x="143.8" y="212.2" transform="rotate(-90 143.8 212.2)">40</text>
<text x="147.4" y="212.2" transform="rotate(-90 147.4 212.2)">41</text>
<text x="150.9" y="212.2" transform="rotate(-90 150.9 212.2)">42</text>
<text x="154.4" y="212.2" transform="rotate(-90 154.4 212.2)">43</text>
<text x="157.9" y="212.2" transform="rotate(-90 157.9 212.2)">44</text>
<text x="161.5" y="212.2" transform="rotate(-90 161.5 212.2)">45</text>
<text x="165" y="212.2" transform="rotate(-90 165 212.2)">46</text>
<text x="168.5" y="212.2" transform="rotate(-90 168.5 212.2)">47</text>
<text x="172.1" y="212.2" transform="rotate(-90 172.1 212.2)">48</text>
<text x="175.6" y="212.2" transform="rotate(-90 175.6 212.2)">49</text>
<text x="179.1" y="212.2" transform="rotate(-90 179.1 212.2)">50</text>
</g>
</svg>
